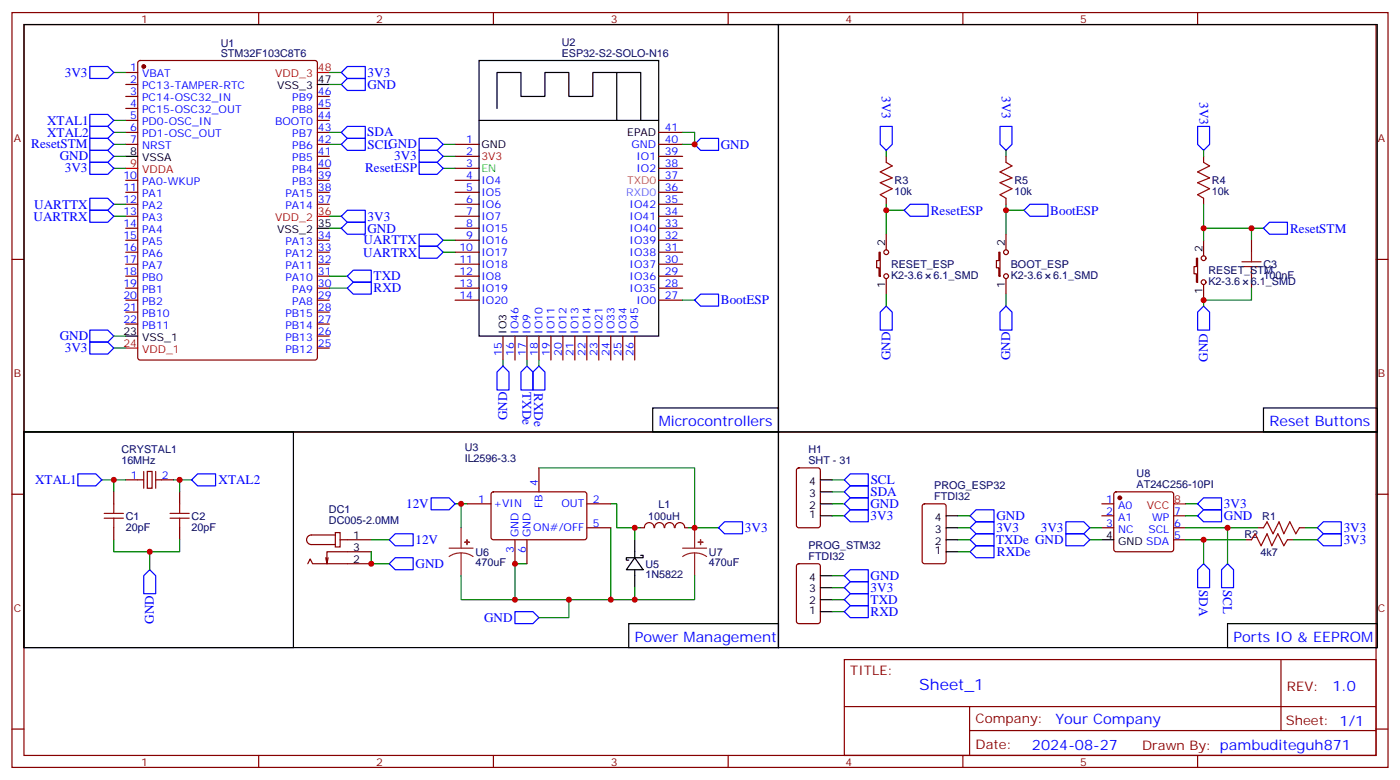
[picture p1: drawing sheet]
<svg xmlns="http://www.w3.org/2000/svg" width="412mm" height="230mm" viewBox="0 0 412 230" stroke-linecap="round" stroke-linejoin="round" font-family="sans-serif">
<g fill="none" stroke="#870000" stroke-width=".35">
<path d="M3.5 3.7h405.4v222.3h-405.4zM7.1 7.2h398.2v215.2h-398.2zM40.8 18l.5-.2h51.5l.6 .4 .1 87.1-.5 .7h-51.7l-.7-.5v-87zM76.2 3.7v3.5M145.3 3.7v3.5M214.5 3.7v3.5M283.6 3.7v3.5M352.8 3.7v3.5M37 21.3h3.6M37 24.9h3.6M37 28.4h3.6M37 31.9h3.6"/>
<path d="M37 35.5h3.6M37 39h3.6M93.5 28.4h3.5M93.5 31.9h3.5M93.5 35.5h3.5M93.5 39h3.5M194 39h7.1M37 42.5h3.6M37 53.1h3.6M37 56.6h3.6M93.5 42.5h3.5M93.5 53.1h3.5"/>
<path d="M93.5 56.6h3.5M93.5 49.6h3.5M93.5 46h3.5M134.1 42.5h7M134.1 53.1h7M134.1 56.6h7M134.1 49.6h7M134.1 46h7M194 42.5h7.1M194 53.1h7.1M194 56.6h7.1M194 49.6h7.1"/>
<path d="M194 46h7.1M261.1 46v1.8M261.1 58.4v1.7M296.3 46v1.8M296.3 58.4v1.7M354.5 46v1.8M354.5 58.4v1.7M3.5 76.4h3.6M37 60.1h3.6M37 63.7h3.6M37 67.2h3.6M37 70.7h3.6"/>
<path d="M37 74.3h3.6M37 77.8h3.6M93.5 60.1h3.5M93.5 70.7h3.5M93.5 74.3h3.5M93.5 77.8h3.5M134.1 60.1h7M134.1 63.7h7M134.1 67.2h7M134.1 70.7h7M134.1 74.3h7M134.1 77.8h7"/>
<path d="M194 60.1h7.1M194 63.7h7.1M194 67.2h7.1M194 70.7h7.1M194 74.3h7.1M194 77.8h7.1M258.9 74.3h.4v7h-.4v-2.5h-.7v-2.1h.7zM261.1 69v4.6M294.2 74.3h.4v7h-.4v-2.5h-.7v-2.1h.7zM296.3 69v4.6M352.4 76h.4v7.1h-.4v-2.5h-.7v-2.1h.7zM354.5 70.7v4.6"/>
<path d="M368.7 70.7v3.6M405.3 76.4h3.6M37 81.3h3.6M37 84.8h3.6M37 88.4h3.6M37 91.9h3.6M37 95.4h3.6M93.5 81.3h3.5M93.5 84.8h3.5M93.5 88.4h3.5M93.5 91.9h3.5M93.5 95.4h3.5"/>
<path d="M93.5 99h3.5M134.1 81.3h7M134.1 84.8h7M134.1 88.4h7M148.2 99v7M151.7 99v7M155.2 99v7M158.7 99v7M162.3 99v7M165.8 99v7M169.3 99v7M172.9 99v7"/>
<path d="M176.4 99v7M179.9 99v7M183.4 99v7M187 99v7M194 81.3h7.1M194 84.8h7.1M194 88.4h7.1M261.1 82v4.6M296.3 82v4.6M354.5 83.8v4.6M368.7 81.3v3.5M93.5 102.5h3.5"/>
<path d="M43.4 138.8h1.4v5h-1.4zM158.7 137.8v7M234.8 138l.5-.2h5.6l.7 .4 .1 16.5-.5 .6-5.9 .1-.6-.5-.1-16.4zM3.5 145.5h3.6M33.5 144.8v3.5M33.5 155.4v3.5M37 141.3h5.3M45.9 141.3h5.3M52.9 144.8v3.5M52.9 155.4v3.5M98.8 156.8h1.4v4.2h-1.4zM98.8 157.5h-7.1a1.41 1.41 0 0 0-1.4 1.4 1.41 1.41 0 0 0 1.4 1.4h7.1"/>
<path d="M100.2 158.9h9.2M137.6 148.3h7M144.9 145l.4-.2 27.1 .1 .5 .6-.1 13-.6 .4h-27.1l-.5-.7v-12.7zM151.7 158.9v7.1M155.2 158.9v7.1M172.9 155.4h7M172.9 148.3h7M188.7 155.4h1.1M189.8 155.4a1.41 1.41 0 0 1 1.4-1.5 1.41 1.41 0 0 1 1.4 1.5M192.8 155.4a1.41 1.41 0 0 1 1.4-1.5 1.41 1.41 0 0 1 1.4 1.5M195.8 155.4a1.41 1.41 0 0 1 1.4-1.5 1.41 1.41 0 0 1 1.4 1.5M198.9 155.4a1.41 1.41 0 0 1 1.4-1.5 1.41 1.41 0 0 1 1.4 1.5"/>
<path d="M201.8 155.4h1M271.9 148.5l.4-.2h5.7l.6 .5 .1 16.5-.5 .6-5.9 .1-.6-.5-.1-16.5zM324.6 155.4h3.5M324.6 148.3h3.5M324.6 151.9h3.5M328.3 145l.5-.2h16.2l.5 .2 .2 .5v16.2l-.2 .5-.5 .3h-16.2l-.5-.3-.2-.5v-16.2zM345.7 155.4h3.5M345.7 151.9h3.5M345.7 158.9h3.5M366.9 158.9h1.8M370.4 155.4h1.8M379.2 158.9h1.8"/>
<path d="M382.8 155.4h1.7M405.3 145.5h3.6M90.7 166l.7-1.4 .7 1.4h17.3M96.7 164.2l-.4 1.8M109.4 162.5h-13.1v3.5l-.3-1.8M234.8 166.2l.5-.2h5.6l.7 .4 .1 16.5-.5 .7h-5.9l-.6-.4-.1-16.5zM248.7 194.2h156.6v28.2h-156.6zM377.3 194.2v20.9M3.5 214.7h3.6M248.7 208.1h156.5M285.6 215.1h119.6M285.6 208.1v14.1"/>
<path d="M405.3 214.7h3.6M76.2 222.4v3.6M145.3 222.4v3.6M214.5 222.4v3.6M283.6 222.4v3.6M352.8 222.4v3.6"/>
<circle cx="261.1" cy="74.3" r=".71"/>
<circle cx="296.3" cy="74.3" r=".71"/>
<circle cx="354.5" cy="76" r=".71"/>
<circle cx="261.1" cy="81.3" r=".71"/>
<circle cx="296.3" cy="81.3" r=".71"/>
<circle cx="354.5" cy="83.1" r=".71"/>
</g>
<g fill="#870000" stroke="#870000" stroke-width=".35">
<circle cx="42.3" cy="19.6" r=".53"/>
<circle cx="329.8" cy="146.6" r=".53"/>
</g>
<g fill="none" stroke="#000" stroke-width=".35">
<path d="M7.1 7.2h222.2v120h-222.2zM141.1 17.8h52.9v81.2h-52.9zM229.3 7.2h176.4v120h-176.4zM93.5 24.9h3.5M141.1 35.5h52.9M146.4 31.9v-10.6h7.1v7.1h7v-7.1h7.1v7.1h7v-7.1h14.1v14.2M181.7 21.3v14.2M37 46h3.6M93.5 67.2h3.5M37 99h3.6M7.1 127.2h222.2v63.5h-222.2zM7.1 127.2h79.3v63.5h-79.3z"/>
<path d="M192.3 120.1h37v7.1h-37zM229.3 127.2h176.4v63.5h-176.4zM372.2 120.1h33.5v7.1h-33.5zM187 158.9v5.3M241.7 151.9h3.5M241.7 148.3h3.5M241.7 144.8h3.5M241.7 141.3h3.5M278.7 151.9h3.5M278.7 158.9h3.5M278.7 155.4h3.5M324.6 158.9h3.5"/>
<path d="M187 164.2l2.4 3.5h-4.9zM187 167.7v5.3M188.7 163.5h.7v.7h-4.9v.7h.7M241.7 176.6h3.5M241.7 173h3.5M241.7 169.5h3.5M278.7 162.5h3.5M185.2 183.6h44.1v7.1h-44.1zM241.7 180.1h3.5M361.6 183.6h44.1v7.1h-44.1z"/>
</g>
<path d="M93.5 21.3h3.5M37 49.6h3.6M93.5 63.7h3.5M37 102.5h3.6M345.7 148.3h3.5" fill="none" stroke="#f00" stroke-width=".35"/>
<g fill="none" stroke="#008700" stroke-width=".35">
<path d="M33.5 35.5h3.5M33.5 39h3.5M33.5 21.3h3.5M97 39h3.5M97 21.3h3.5M97 24.9h3.5M201.1 39h3.5v3.5h-3.5M33.5 49.6h3.5M33.5 46h3.5M33.5 42.5h3.5M97 42.5h3.5M130.5 49.6h3.6"/>
<path d="M130.5 46h3.6M130.5 42.5h3.6M261.1 44.3v1.7M296.3 44.3v1.7M354.5 44.3v1.7M33.5 63.7h3.5M33.5 60.1h3.5M97 63.7h3.5M97 67.2h3.5M130.5 70.7h3.6M130.5 74.3h3.6M261.1 60.1v1.8"/>
<path d="M266.3 61.9h-5.2v7.1M296.3 60.1v1.8M301.6 61.9h-5.3v7.1M354.5 60.1v7.1h14.2v3.5M354.5 67.2v3.5M368.7 67.2h3.5M33.5 99h3.5M97 81.3h5.3M97 84.8h5.3M201.1 88.4h3.5M261.1 86.6v3.5M296.3 86.6v3.5"/>
<path d="M368.7 84.8v3.6h-14.2v1.7M33.5 102.5h3.5M148.2 106v1.8M155.2 106v1.8M158.7 106v1.8M158.7 137.8h45.9v17.6h-1.8M30 141.3h3.5M33.5 158.9v3.6h19.4v-3.6M37 141.3h-3.5v3.5M51.2 141.3h1.7v3.5M52.9 141.3h3.5M109.4 158.9h5.3"/>
<path d="M134.1 148.3h3.5M135.8 148.3v7.1M179.9 148.3h1.8v7.1h5.3v3.5M179.9 155.4v21.2h7.1v-3.6M187 155.4h1.7M204.6 155.4h7.1M245.2 141.3h3.5M245.2 148.3h3.5M245.2 151.9h3.5M245.2 144.8h3.5M282.2 155.4h3.6M282.2 151.9h3.6"/>
<path d="M282.2 158.9h3.6M321 155.4h3.6M321 158.9h3.6M349.2 148.3h3.6M349.2 155.4h21.2M349.2 151.9h3.6M349.2 158.9h17.7M354.5 158.9v7.1M361.6 155.4v10.6M381 158.9h7.1M384.5 155.4h3.6M44.1 162.5v5.2"/>
<path d="M109.4 162.5v3.5h5.3M151.7 176.6h28.2M155.2 166h-3.5v10.6h-15.9v-7.1M167.6 176.6v5.3h-8.9M204.6 169.5v7.1h-17.6M245.2 169.5h3.5M245.2 173h3.5M245.2 176.6h3.5M282.2 162.5h3.6M245.2 180.1h3.5"/>
</g>
<g fill="none" stroke="#00f" stroke-width=".35">
<path d="M26.5 19.6h5.2l1.8 1.7-1.8 1.8h-5.2zM26.5 33.7h5.2l1.8 1.8-1.8 1.7h-5.2zM26.5 37.2h5.2l1.8 1.8-1.8 1.7h-5.2zM100.5 21.3l1.8-1.7h5.3v3.5h-5.3zM100.5 24.9l1.8-1.8h5.3v3.5h-5.3zM100.5 39l1.8-1.8h5.3v3.5h-5.3zM259.3 37.2h3.5v5.3l-1.7 1.8-1.8-1.8zM294.6 37.2h3.5v5.3l-1.8 1.8-1.7-1.8zM352.8 37.2h3.5v5.3l-1.8 1.8-1.7-1.8zM26.5 47.8h5.2l1.8 1.8-1.8 1.7h-5.2zM26.5 44.3h5.2l1.8 1.7-1.8 1.8h-5.2zM26.5 40.7h5.2l1.8 1.8-1.8 1.8h-5.2z"/>
<path d="M26.5 58.4h5.2l1.8 1.7-1.8 1.8h-5.2zM102.3 40.7h5.3v3.6h-5.3l-1.8-1.8zM123.5 40.7h5.3l1.7 1.8-1.7 1.8h-5.3zM123.5 44.3h5.3l1.7 1.7-1.7 1.8h-5.3zM123.5 47.8h5.3l1.7 1.8-1.7 1.7h-5.3zM206.4 40.7h5.3v3.6h-5.3l-1.8-1.8zM26.5 61.9h5.2l1.8 1.8-1.8 1.7h-5.2zM100.5 63.7l1.8-1.8h5.3v3.5h-5.3zM100.5 67.2l1.8-1.8h5.3v3.6h-5.3zM123.5 72.5h5.3l1.7 1.8-1.7 1.7h-5.3zM123.5 69h5.3l1.7 1.7-1.7 1.8h-5.3zM266.3 61.9l1.8-1.8h5.3v3.6h-5.3z"/>
<path d="M303.4 60.1h5.3v3.6h-5.3l-1.8-1.8zM372.2 67.2l1.7-1.8h5.3v3.6h-5.3zM26.5 97.2h5.2l1.8 1.8-1.8 1.7h-5.2zM102.3 84.8l1.8-1.7h5.3v3.5h-5.3zM102.3 81.3l1.8-1.7h5.3v3.5h-5.3zM206.4 86.6h5.3v3.5h-5.3l-1.8-1.7zM261.1 90.1l1.7 1.8v5.3h-3.5v-5.3zM294.6 91.9l1.7-1.8 1.8 1.8v5.3h-3.5zM354.5 90.1l1.8 1.8v5.3h-3.5v-5.3zM26.5 100.7h5.2l1.8 1.8-1.8 1.7h-5.2zM148.2 107.8l1.7 1.7v5.3h-3.5v-5.3zM155.2 107.8l1.8 1.7v5.3h-3.5v-5.3z"/>
<path d="M158.7 107.8l1.8 1.7v5.3h-3.5v-5.3zM22.9 139.5h5.3l1.8 1.8-1.8 1.8h-5.3zM56.4 141.3l1.8-1.8h5.3v3.6h-5.3zM114.7 158.9l1.7-1.7h5.3v3.5h-5.3zM127 146.6h5.3l1.8 1.7-1.8 1.8h-5.3zM211.7 155.4l1.7-1.8h5.3v3.6h-5.3zM248.7 151.9l1.8-1.8h5.3v3.5h-5.3zM248.7 148.3l1.8-1.7h5.3v3.5h-5.3zM248.7 144.8l1.8-1.7h5.3v3.5h-5.3zM248.7 141.3l1.8-1.8h5.3v3.6h-5.3zM285.8 151.9l1.7-1.8h5.3v3.5h-5.3zM287.5 157.2h5.3v3.5h-5.3l-1.7-1.8z"/>
<path d="M287.5 153.6h5.3v3.6h-5.3l-1.7-1.8zM314 157.2h5.3l1.7 1.7-1.7 1.8h-5.3zM314 153.6h5.3l1.7 1.8-1.7 1.8h-5.3zM352.8 148.3l1.7-1.7h5.3v3.5h-5.3zM354.5 150.1h5.3v3.5h-5.3l-1.7-1.7zM389.8 153.6h5.3v3.6h-5.3l-1.7-1.8zM389.8 157.2h5.3v3.5h-5.3l-1.7-1.8zM42.3 169.5l1.8-1.8 1.8 1.8v5.3h-3.6zM114.7 166l1.7-1.8h5.3v3.5h-5.3zM248.7 169.5l1.8-1.8h5.3v3.6h-5.3zM248.7 173l1.8-1.7h5.3v3.5h-5.3zM248.7 176.6l1.8-1.8h5.3v3.5h-5.3z"/>
<path d="M287.5 160.7h5.3v3.5h-5.3l-1.7-1.7zM354.5 166l1.8 1.7v5.3h-3.5v-5.3zM361.6 166l1.8 1.7v5.3h-3.6v-5.3zM151.7 180.1h5.3l1.7 1.8-1.7 1.7h-5.3zM248.7 180.1l1.8-1.8h5.3v3.6h-5.3z"/>
</g>
<path d="M42.3 138.8v5M45.9 138.8v5" fill="none" stroke="#871200" stroke-width=".35"/>
<g fill="none" stroke="#a10000" stroke-width=".35">
<path d="M261.1 47.8l1.7 1.1-3.5 1.7 3.5 1.8-3.5 1.4 3.5 1.8-3.5 1.7 1.8 1.1M296.3 47.8l1.8 1.1-3.5 1.7 3.5 1.8-3.5 1.4 3.5 1.8-3.5 1.7 1.7 1.1M354.5 47.8l1.8 1.1-3.5 1.7 3.5 1.8-3.5 1.4 3.5 1.8-3.5 1.7 1.7 1.1M365.8 77.1h5.7M365.8 78.5h5.7M368.7 74.3v2.8M368.7 78.5v2.8M30.7 151.2h5.6M30.7 152.6h5.6M33.5 148.3v2.9M33.5 152.6v2.8M50.1 151.2h5.6"/>
<path d="M50.1 152.6h5.6M52.9 148.3v2.9M52.9 152.6v2.8M368.7 158.9l1-1.7 1.8 3.5 1.7-3.5 1.4 3.5 1.8-3.5 1.8 3.5 1-1.8M372.2 155.4l1-1.8 1.8 3.6 1.8-3.6 1.4 3.6 1.7-3.6 1.8 3.6 1.1-1.8"/>
</g>
<g fill="#8c2424" stroke="#8c2424" stroke-width=".35">
<path d="M137.5 158.9l.1 1.4z"/>
<path d="M136.9 159.6l1.4 .1z"/>
<path d="M206.3 158.9l.1 1.4z"/>
<path d="M205.7 159.6l1.4 .1z"/>
</g>
<path d="M135.8 155.4v6M204.6 155.4v6M132.3 161.4h7M135.8 162.8l1.9 .2 1.6 .9M135.8 162.8l-1.8 .2-1.7 .9M135.8 162.8v6.7M201.1 161.4h7M204.6 162.8l1.9 .2 1.6 .9M204.6 162.8l-1.8 .2-1.7 .9M204.6 162.8v6.7" fill="none" stroke="#8c2424" stroke-width=".35"/>
<g fill="#c00">
<circle cx="44.1" cy="162.5" r=".88"/>
<circle cx="33.5" cy="141.3" r=".88"/>
<circle cx="52.9" cy="141.3" r=".88"/>
<circle cx="135.8" cy="148.3" r=".88"/>
<circle cx="187" cy="176.6" r=".88"/>
<circle cx="204.6" cy="155.4" r=".88"/>
<circle cx="368.7" cy="67.2" r=".88"/>
<circle cx="261.1" cy="61.9" r=".88"/>
<circle cx="354.5" cy="67.2" r=".88"/>
<circle cx="354.5" cy="88.4" r=".88"/>
<circle cx="204.6" cy="42.5" r=".88"/>
<circle cx="109.4" cy="166" r=".88"/>
<circle cx="187" cy="155.4" r=".88"/>
<circle cx="296.3" cy="61.9" r=".88"/>
<circle cx="354.5" cy="158.9" r=".88"/>
<circle cx="361.6" cy="155.4" r=".88"/>
<circle cx="151.7" cy="166" r=".88"/>
<circle cx="151.7" cy="176.6" r=".88"/>
<circle cx="179.9" cy="176.6" r=".88"/>
<circle cx="167.6" cy="176.6" r=".88"/>
</g>
<text font-size="4.6" fill="#00f" x="270.8" y="203.2">Sheet_1</text>
<g font-size="4.2" fill="#00f">
<text x="194" y="125.4">Microcontrollers</text>
<text x="373.9" y="125.4">Reset Buttons</text>
<text x="187" y="188.9">Power Management</text>
<text x="363.4" y="188.9">Ports IO &amp; EEPROM</text>
<text x="392.5" y="203.5">1.0</text>
<text x="310.9" y="213">Your Company</text>
<text x="304" y="220.8">2024-08-27</text>
</g>
<g font-size="3.9" fill="#00f">
<text x="19.1" y="22.6">3V3</text>
<text x="108.3" y="22.7">3V3</text>
<text x="108.2" y="26.2">GND</text>
<text x="259.8" y="28.4" transform="rotate(90 259.8 28.4)">3V3</text>
<text x="295.1" y="28.4" transform="rotate(90 295.1 28.4)">3V3</text>
<text x="353.4" y="30" transform="rotate(90 353.4 30)">3V3</text>
<text x="13.9" y="36.7">XTAL1</text>
<text x="13.9" y="40.3">XTAL2</text>
<text x="108.2" y="40.2">SDA</text>
<text x="9.2" y="43.7">ResetSTM</text>
<text x="17.6" y="47.2">GND</text>
<text x="108.3" y="43.8">SCLGND</text>
<text x="116.1" y="47.2">3V3</text>
<text x="212.3" y="43.9">GND</text>
<text x="19.1" y="50.8">3V3</text>
<text x="107.6" y="50.8">ResetESP</text>
<text x="9.9" y="64.9">UARTRX</text>
<text x="10.1" y="61.4">UARTTX</text>
<text x="108.3" y="65">3V3</text>
<text x="274.2" y="63.2">ResetESP</text>
<text x="309.4" y="63.3">BootESP</text>
<text x="107.1" y="71.9">UARTTX</text>
<text x="108.2" y="68.5">GND</text>
<text x="380" y="68.5">ResetSTM</text>
<text x="107" y="75.6">UARTRX</text>
<text x="110.1" y="82.5">TXD</text>
<text x="110.1" y="86">RXD</text>
<text x="212.4" y="89.5">BootESP</text>
<text x="17.6" y="100.2">GND</text>
<text x="19.1" y="103.7">3V3</text>
<text x="262.3" y="106" transform="rotate(-90 262.3 106)">GND</text>
<text x="297.5" y="106" transform="rotate(-90 297.5 106)">GND</text>
<text x="355.8" y="106.6" transform="rotate(-90 355.8 106.6)">GND</text>
<text x="153.9" y="115.4" transform="rotate(90 153.9 115.4)">TXDe</text>
<text x="157.4" y="115.7" transform="rotate(90 157.4 115.7)">RXDe</text>
<text x="149.4" y="123.7" transform="rotate(-90 149.4 123.7)">GND</text>
<text x="10.4" y="142.6">XTAL1</text>
<text x="64.4" y="142.5">XTAL2</text>
<text x="256.5" y="142.6">SCL</text>
<text x="119.6" y="149.5">12V</text>
<text x="256.4" y="149.7">GND</text>
<text x="256.4" y="146.1">SDA</text>
<text x="360.5" y="149.7">3V3</text>
<text x="256.5" y="153.2">3V3</text>
<text x="293.5" y="153.1">GND</text>
<text x="360.5" y="153.2">GND</text>
<text x="122.4" y="160.2">12V</text>
<text x="219.4" y="156.6">3V3</text>
<text x="293.4" y="160.2">TXDe GND</text>
<text x="293.5" y="156.6">3V3</text>
<text x="306.6" y="156.7">3V3</text>
<text x="395.8" y="156.7">3V3</text>
<text x="395.8" y="160.2">3V3</text>
<text x="122.4" y="167.3">GND</text>
<text x="293.7" y="163.8">RXDe</text>
<text x="256.5" y="170.7">GND</text>
<text x="353.2" y="173.7" transform="rotate(90 353.2 173.7)">SDA</text>
<text x="360.3" y="173.7" transform="rotate(90 360.3 173.7)">SCL</text>
<text x="256.5" y="174.2">3V3</text>
<text x="256.5" y="177.8">TXD</text>
<text x="45.3" y="183.7" transform="rotate(-90 45.3 183.7)">GND</text>
<text x="142.6" y="183.1">GND</text>
<text x="256.5" y="181.3">RXD</text>
</g>
<g font-size="3.9" fill="#800">
<text x="250.5" y="198.8">TITLE:</text>
<text x="379.1" y="203.5">REV:</text>
<text x="287.4" y="213">Company:</text>
<text x="378.7" y="213.6">Sheet: 1/1</text>
<text x="287.4" y="220.7">Date:</text>
<text x="336.4" y="220.8">Drawn By: pambuditeguh871</text>
</g>
<g font-size="3.2" fill="#800">
<text x="41.6" y="6.7">1</text>
<text x="110.8" y="6.7">2</text>
<text x="179.9" y="6.7">3</text>
<text x="249.1" y="6.7">4</text>
<text x="318.2" y="6.7">5</text>
<text x="4.1" y="41.8">A</text>
<text x="405.9" y="41.8">A</text>
<text x="4.1" y="110.9">B</text>
<text x="405.9" y="110.9">B</text>
<text x="4.1" y="180.1">C</text>
<text x="405.9" y="180.1">C</text>
<text x="41.6" y="225.4">1</text>
<text x="110.8" y="225.4">2</text>
<text x="179.9" y="225.4">3</text>
<text x="249.1" y="225.4">4</text>
<text x="318.2" y="225.4">5</text>
</g>
<g font-size="3.2" fill="#000080">
<text x="65" y="16.6">STM32F103C8T6</text>
<text x="65" y="13.7">U1</text>
<text x="165.5" y="16.8">ESP32-S2-SOLO-N16</text>
<text x="165.5" y="13.5">U2</text>
<text x="263.5" y="57.5">10k</text>
<text x="263.5" y="54.2">R3</text>
<text x="298.8" y="57.5">10k</text>
<text x="298.8" y="54.2">R5</text>
<text x="357" y="57.5">10k</text>
<text x="357" y="54.2">R4</text>
<text x="262.5" y="82.1">K2-3.6</text>
<text x="262.5" y="78.9">RESET_ESP</text>
<text x="275" y="82.1">6.1_SMD</text>
<text x="297.7" y="82.1">K2-3.6</text>
<text x="297.7" y="78.9">BOOT_ESP</text>
<text x="310.3" y="82.1">6.1_SMD</text>
<text x="356" y="83.9">K2-3.6</text>
<text x="356" y="80.7">RESET_STM</text>
<text x="368.5" y="83.9">6.1_SMD</text>
<text x="372.2" y="82.1">100nF</text>
<text x="372.2" y="78.9">C3</text>
<text x="35.7" y="136.6">16MHz</text>
<text x="35.7" y="133.4">CRYSTAL1</text>
<text x="136.9" y="136">IL2596-3.3</text>
<text x="136.9" y="132.8">U3</text>
<text x="238.1" y="136.7">SHT - 31</text>
<text x="238.1" y="133.5">H1</text>
<text x="334.8" y="143.8">AT24C256-10PI</text>
<text x="334.8" y="140.6">U8</text>
<text x="194" y="149.6">L1</text>
<text x="275.2" y="147.3">FTDI32</text>
<text x="275.2" y="144.1">PROG_ESP32</text>
<text x="37" y="153">C1</text>
<text x="56.4" y="153">C2</text>
<text x="96.9" y="154.2">DC005-2.0MM</text>
<text x="96.9" y="151">DC1</text>
<text x="190.9" y="153">100uH</text>
<text x="371.8" y="153">R1</text>
<text x="37" y="156.2">20pF</text>
<text x="56.4" y="156.2">20pF</text>
<text x="238.1" y="161.7">PROG_STM32</text>
<text x="366.5" y="158.3">R2</text>
<text x="140.1" y="166.8">470uF</text>
<text x="140.1" y="163.6">U6</text>
<text x="190.1" y="167.1">U5</text>
<text x="208.8" y="166.8">470uF</text>
<text x="208.8" y="163.6">U7</text>
<text x="238.1" y="164.9">FTDI32</text>
<text x="371.3" y="163.6">4k7</text>
<text x="190.1" y="170.3">1N5822</text>
</g>
<g font-size="3.2" fill="#00f">
<text x="38.4" y="21">1</text>
<text x="41.9" y="22.8">VBAT</text>
<text x="38.4" y="24.5">2</text>
<text x="38.4" y="28">3</text>
<text x="41.9" y="26.3">PC13-TAMPER-RTC</text>
<text x="41.9" y="29.8">PC14-OSC32_IN</text>
<text x="86.1" y="29.8">PB9</text>
<text x="93.7" y="28">46</text>
<text x="38.4" y="31.6">4</text>
<text x="38.4" y="35.1">5</text>
<text x="41.9" y="33.3">PC15-OSC32_OUT</text>
<text x="86.1" y="33.3">PB8</text>
<text x="93.7" y="35.1">44</text>
<text x="93.7" y="31.6">45</text>
<text x="38.4" y="38.6">6</text>
<text x="41.9" y="36.9">PD0-OSC_IN</text>
<text x="41.9" y="40.4">PD1-OSC_OUT</text>
<text x="81" y="36.9">BOOT0</text>
<text x="86.1" y="40.4">PB7</text>
<text x="93.7" y="38.6">43</text>
<text x="195.8" y="38.6">41</text>
<text x="38.4" y="42.2">7</text>
<text x="41.9" y="43.9">NRST</text>
<text x="86.1" y="47.4">PB5</text>
<text x="86.1" y="43.9">PB6</text>
<text x="93.7" y="45.7">41</text>
<text x="93.7" y="42.2">42</text>
<text x="137.3" y="42.2">1</text>
<text x="137.3" y="45.7">2</text>
<text x="186" y="43.6">GND</text>
<text x="187.5" y="47.1">IO1</text>
<text x="195.8" y="42.2">40</text>
<text x="195.8" y="45.7">39</text>
<text x="36.4" y="52.7">10</text>
<text x="86.1" y="51">PB4</text>
<text x="93.7" y="52.7">39</text>
<text x="93.7" y="49.2">40</text>
<text x="137.3" y="49.2">3</text>
<text x="137.3" y="52.7">4</text>
<text x="187.5" y="50.6">IO2</text>
<text x="195.8" y="52.7">37</text>
<text x="195.8" y="49.2">38</text>
<text x="36.4" y="56.3">11</text>
<text x="36.4" y="59.8">12</text>
<text x="41.9" y="54.5">PA0-WKUP</text>
<text x="41.9" y="58">PA1</text>
<text x="84.1" y="58">PA15</text>
<text x="86.1" y="54.5">PB3</text>
<text x="93.7" y="59.8">37</text>
<text x="93.7" y="56.3">38</text>
<text x="137.3" y="56.3">5</text>
<text x="137.3" y="59.8">6</text>
<text x="141.8" y="54.2">IO4</text>
<text x="141.8" y="57.7">IO5</text>
<text x="195.8" y="59.8">35</text>
<text x="195.8" y="56.3">36</text>
<text x="36.4" y="63.3">13</text>
<text x="41.9" y="61.6">PA2</text>
<text x="41.9" y="65.1">PA3</text>
<text x="84.1" y="61.6">PA14</text>
<text x="137.3" y="63.3">7</text>
<text x="141.8" y="61.2">IO6</text>
<text x="141.8" y="64.7">IO7</text>
<text x="185.5" y="64.7">IO41</text>
<text x="185.5" y="61.2">IO42</text>
<text x="195.8" y="63.3">34</text>
<text x="36.4" y="66.9">14</text>
<text x="36.4" y="70.4">15</text>
<text x="41.9" y="68.6">PA4</text>
<text x="93.7" y="70.4">34</text>
<text x="137.3" y="66.9">8</text>
<text x="137.3" y="70.4">9</text>
<text x="141.8" y="68.3">IO15</text>
<text x="141.8" y="71.8">IO16</text>
<text x="185.5" y="71.8">IO39</text>
<text x="185.5" y="68.3">IO40</text>
<text x="195.8" y="70.4">32</text>
<text x="195.8" y="66.9">33</text>
<text x="36.4" y="73.9">16</text>
<text x="36.4" y="77.4">17</text>
<text x="41.9" y="72.1">PA5</text>
<text x="41.9" y="75.7">PA6</text>
<text x="84.1" y="75.7">PA12</text>
<text x="84.1" y="72.1">PA13</text>
<text x="93.7" y="77.4">32</text>
<text x="93.7" y="73.9">33</text>
<text x="135.3" y="73.9">10</text>
<text x="135.3" y="77.4">11</text>
<text x="141.8" y="75.3">IO17</text>
<text x="185.5" y="75.3">IO38</text>
<text x="195.8" y="77.4">30</text>
<text x="195.8" y="73.9">31</text>
<text x="36.4" y="81">18</text>
<text x="41.9" y="79.2">PA7</text>
<text x="41.9" y="82.7">PB0</text>
<text x="84.1" y="82.7">PA10</text>
<text x="84.1" y="79.2">PA11</text>
<text x="93.7" y="81">31</text>
<text x="135.3" y="81">12</text>
<text x="141.8" y="78.8">IO18</text>
<text x="141.8" y="82.4">IO8</text>
<text x="185.5" y="82.4">IO36</text>
<text x="185.5" y="78.8">IO37</text>
<text x="195.8" y="81">29</text>
<text x="36.4" y="84.5">19</text>
<text x="36.4" y="88">20</text>
<text x="41.9" y="86.3">PB1</text>
<text x="41.9" y="89.8">PB2</text>
<text x="86.1" y="89.8">PA8</text>
<text x="86.1" y="86.3">PA9</text>
<text x="93.7" y="88">29</text>
<text x="93.7" y="84.5">30</text>
<text x="135.3" y="84.5">13</text>
<text x="135.3" y="88">14</text>
<text x="141.8" y="85.9">IO19</text>
<text x="141.8" y="89.4">IO20</text>
<text x="185.5" y="85.9">IO35</text>
<text x="187.5" y="89.4">IO0</text>
<text x="195.8" y="88">27</text>
<text x="195.8" y="84.5">28</text>
<text x="36.4" y="91.5">21</text>
<text x="36.4" y="95.1">22</text>
<text x="41.9" y="93.3">PB10</text>
<text x="84.1" y="93.3">PB15</text>
<text x="93.7" y="95.1">27</text>
<text x="93.7" y="91.5">28</text>
<text x="41.9" y="96.8">PB11</text>
<text x="84.1" y="100.4">PB13</text>
<text x="84.1" y="96.8">PB14</text>
<text x="93.7" y="98.6">26</text>
<text x="152.8" y="98.2" transform="rotate(-90 152.8 98.2)">IO46</text>
<text x="156.3" y="98.2" transform="rotate(-90 156.3 98.2)">IO9</text>
<text x="159.8" y="98.2" transform="rotate(-90 159.8 98.2)">IO10</text>
<text x="163.3" y="98.2" transform="rotate(-90 163.3 98.2)">IO11</text>
<text x="166.9" y="98.2" transform="rotate(-90 166.9 98.2)">IO12</text>
<text x="170.4" y="98.2" transform="rotate(-90 170.4 98.2)">IO13</text>
<text x="173.9" y="98.2" transform="rotate(-90 173.9 98.2)">IO14</text>
<text x="177.4" y="98.2" transform="rotate(-90 177.4 98.2)">IO21</text>
<text x="181" y="98.2" transform="rotate(-90 181 98.2)">IO33</text>
<text x="184.5" y="98.2" transform="rotate(-90 184.5 98.2)">IO34</text>
<text x="188" y="98.2" transform="rotate(-90 188 98.2)">IO45</text>
<text x="84.1" y="103.9">PB12</text>
<text x="93.7" y="102.1">25</text>
<text x="147.8" y="104.8" transform="rotate(-90 147.8 104.8)">15</text>
<text x="151.3" y="104.8" transform="rotate(-90 151.3 104.8)">16</text>
<text x="154.9" y="104.8" transform="rotate(-90 154.9 104.8)">17</text>
<text x="158.4" y="104.8" transform="rotate(-90 158.4 104.8)">18</text>
<text x="161.9" y="104.8" transform="rotate(-90 161.9 104.8)">19</text>
<text x="165.5" y="104.8" transform="rotate(-90 165.5 104.8)">20</text>
<text x="169" y="104.8" transform="rotate(-90 169 104.8)">21</text>
<text x="172.5" y="104.8" transform="rotate(-90 172.5 104.8)">22</text>
<text x="176" y="104.8" transform="rotate(-90 176 104.8)">23</text>
<text x="179.6" y="104.8" transform="rotate(-90 179.6 104.8)">24</text>
<text x="183.1" y="104.8" transform="rotate(-90 183.1 104.8)">25</text>
<text x="186.6" y="104.8" transform="rotate(-90 186.6 104.8)">26</text>
<text x="38.6" y="140.9">1</text>
<text x="47.6" y="140.9">2</text>
<text x="158.4" y="143.1" transform="rotate(-90 158.4 143.1)">4</text>
<text x="140.9" y="148">1</text>
<text x="145.3" y="149.4">+VIN</text>
<text x="159.8" y="149.5" transform="rotate(-90 159.8 149.5)">FB</text>
<text x="165.4" y="149.4">OUT</text>
<text x="174.6" y="148">2</text>
<text x="325.9" y="148">1</text>
<text x="329.4" y="149.8">A0</text>
<text x="174.6" y="155">5</text>
<text x="325.9" y="151.5">2</text>
<text x="325.9" y="155">3</text>
<text x="329.4" y="153.3">A1</text>
<text x="339.4" y="153.3">WP</text>
<text x="345.9" y="155">6</text>
<text x="345.9" y="151.5">7</text>
<text x="152.8" y="158.2" transform="rotate(-90 152.8 158.2)">GND</text>
<text x="156.3" y="158.2" transform="rotate(-90 156.3 158.2)">GND</text>
<text x="157.1" y="156.5">ON#/OFF</text>
<text x="329.4" y="156.8">NC</text>
<text x="338.3" y="156.8">SCL</text>
<text x="345.9" y="158.6">5</text>
<text x="151.3" y="162.7" transform="rotate(-90 151.3 162.7)">3</text>
<text x="154.9" y="162.7" transform="rotate(-90 154.9 162.7)">6</text>
</g>
<g font-size="3.2" fill="#f00">
<text x="81.1" y="22.8">VDD_3</text>
<text x="93.7" y="21">48</text>
<text x="141.8" y="47.1">3V3</text>
<text x="38.4" y="49.2">9</text>
<text x="41.9" y="51">VDDA</text>
<text x="81.1" y="65.1">VDD_2</text>
<text x="93.7" y="63.3">36</text>
<text x="36.4" y="102.1">24</text>
<text x="41.9" y="103.9">VDD_1</text>
<text x="337.8" y="149.8">VCC</text>
<text x="345.9" y="148">8</text>
</g>
<g font-size="3.2">
<text x="81.6" y="26.3">VSS_3</text>
<text x="93.7" y="24.5">47</text>
<text x="184.8" y="40">EPAD</text>
<text x="38.4" y="45.7">8</text>
<text x="41.9" y="47.4">VSSA</text>
<text x="141.8" y="43.6">GND</text>
<text x="81.6" y="68.6">VSS_2</text>
<text x="93.7" y="66.9">35</text>
<text x="260.7" y="72.5" transform="rotate(-90 260.7 72.5)">2</text>
<text x="296" y="72.5" transform="rotate(-90 296 72.5)">2</text>
<text x="354.2" y="74.3" transform="rotate(-90 354.2 74.3)">2</text>
<text x="260.7" y="84.7" transform="rotate(-90 260.7 84.7)">1</text>
<text x="296" y="84.7" transform="rotate(-90 296 84.7)">1</text>
<text x="354.2" y="86.5" transform="rotate(-90 354.2 86.5)">1</text>
<text x="36.4" y="98.6">23</text>
<text x="41.9" y="100.4">VSS_1</text>
<text x="149.2" y="98.2" transform="rotate(-90 149.2 98.2)">IO3</text>
<text x="238.3" y="142.7">4</text>
<text x="238.3" y="149.8">2</text>
<text x="238.3" y="146.2">3</text>
<text x="238.3" y="152.6">1</text>
<text x="275.4" y="153.3">4</text>
<text x="104.1" y="158.6">1</text>
<text x="275.4" y="160.3">2</text>
<text x="275.4" y="156.8">3</text>
<text x="325.9" y="158.6">4</text>
<text x="329.4" y="160.3">GND SDA</text>
<text x="104.1" y="162.1">3</text>
<text x="104.1" y="165.6">2</text>
<text x="275.4" y="163.2">1</text>
<text x="238.3" y="170.9">4</text>
<text x="238.3" y="178">2</text>
<text x="238.3" y="174.4">3</text>
<text x="238.3" y="180.8">1</text>
</g>
<text font-size="3.2" fill="#0f0" x="141.8" y="50.6">EN</text>
<text font-size="3.2" fill="#0cf" x="184.5" y="57.7">RXD0</text>
<text font-size="3.2" fill="#f90" x="184.7" y="54.2">TXD0</text>
</svg>
